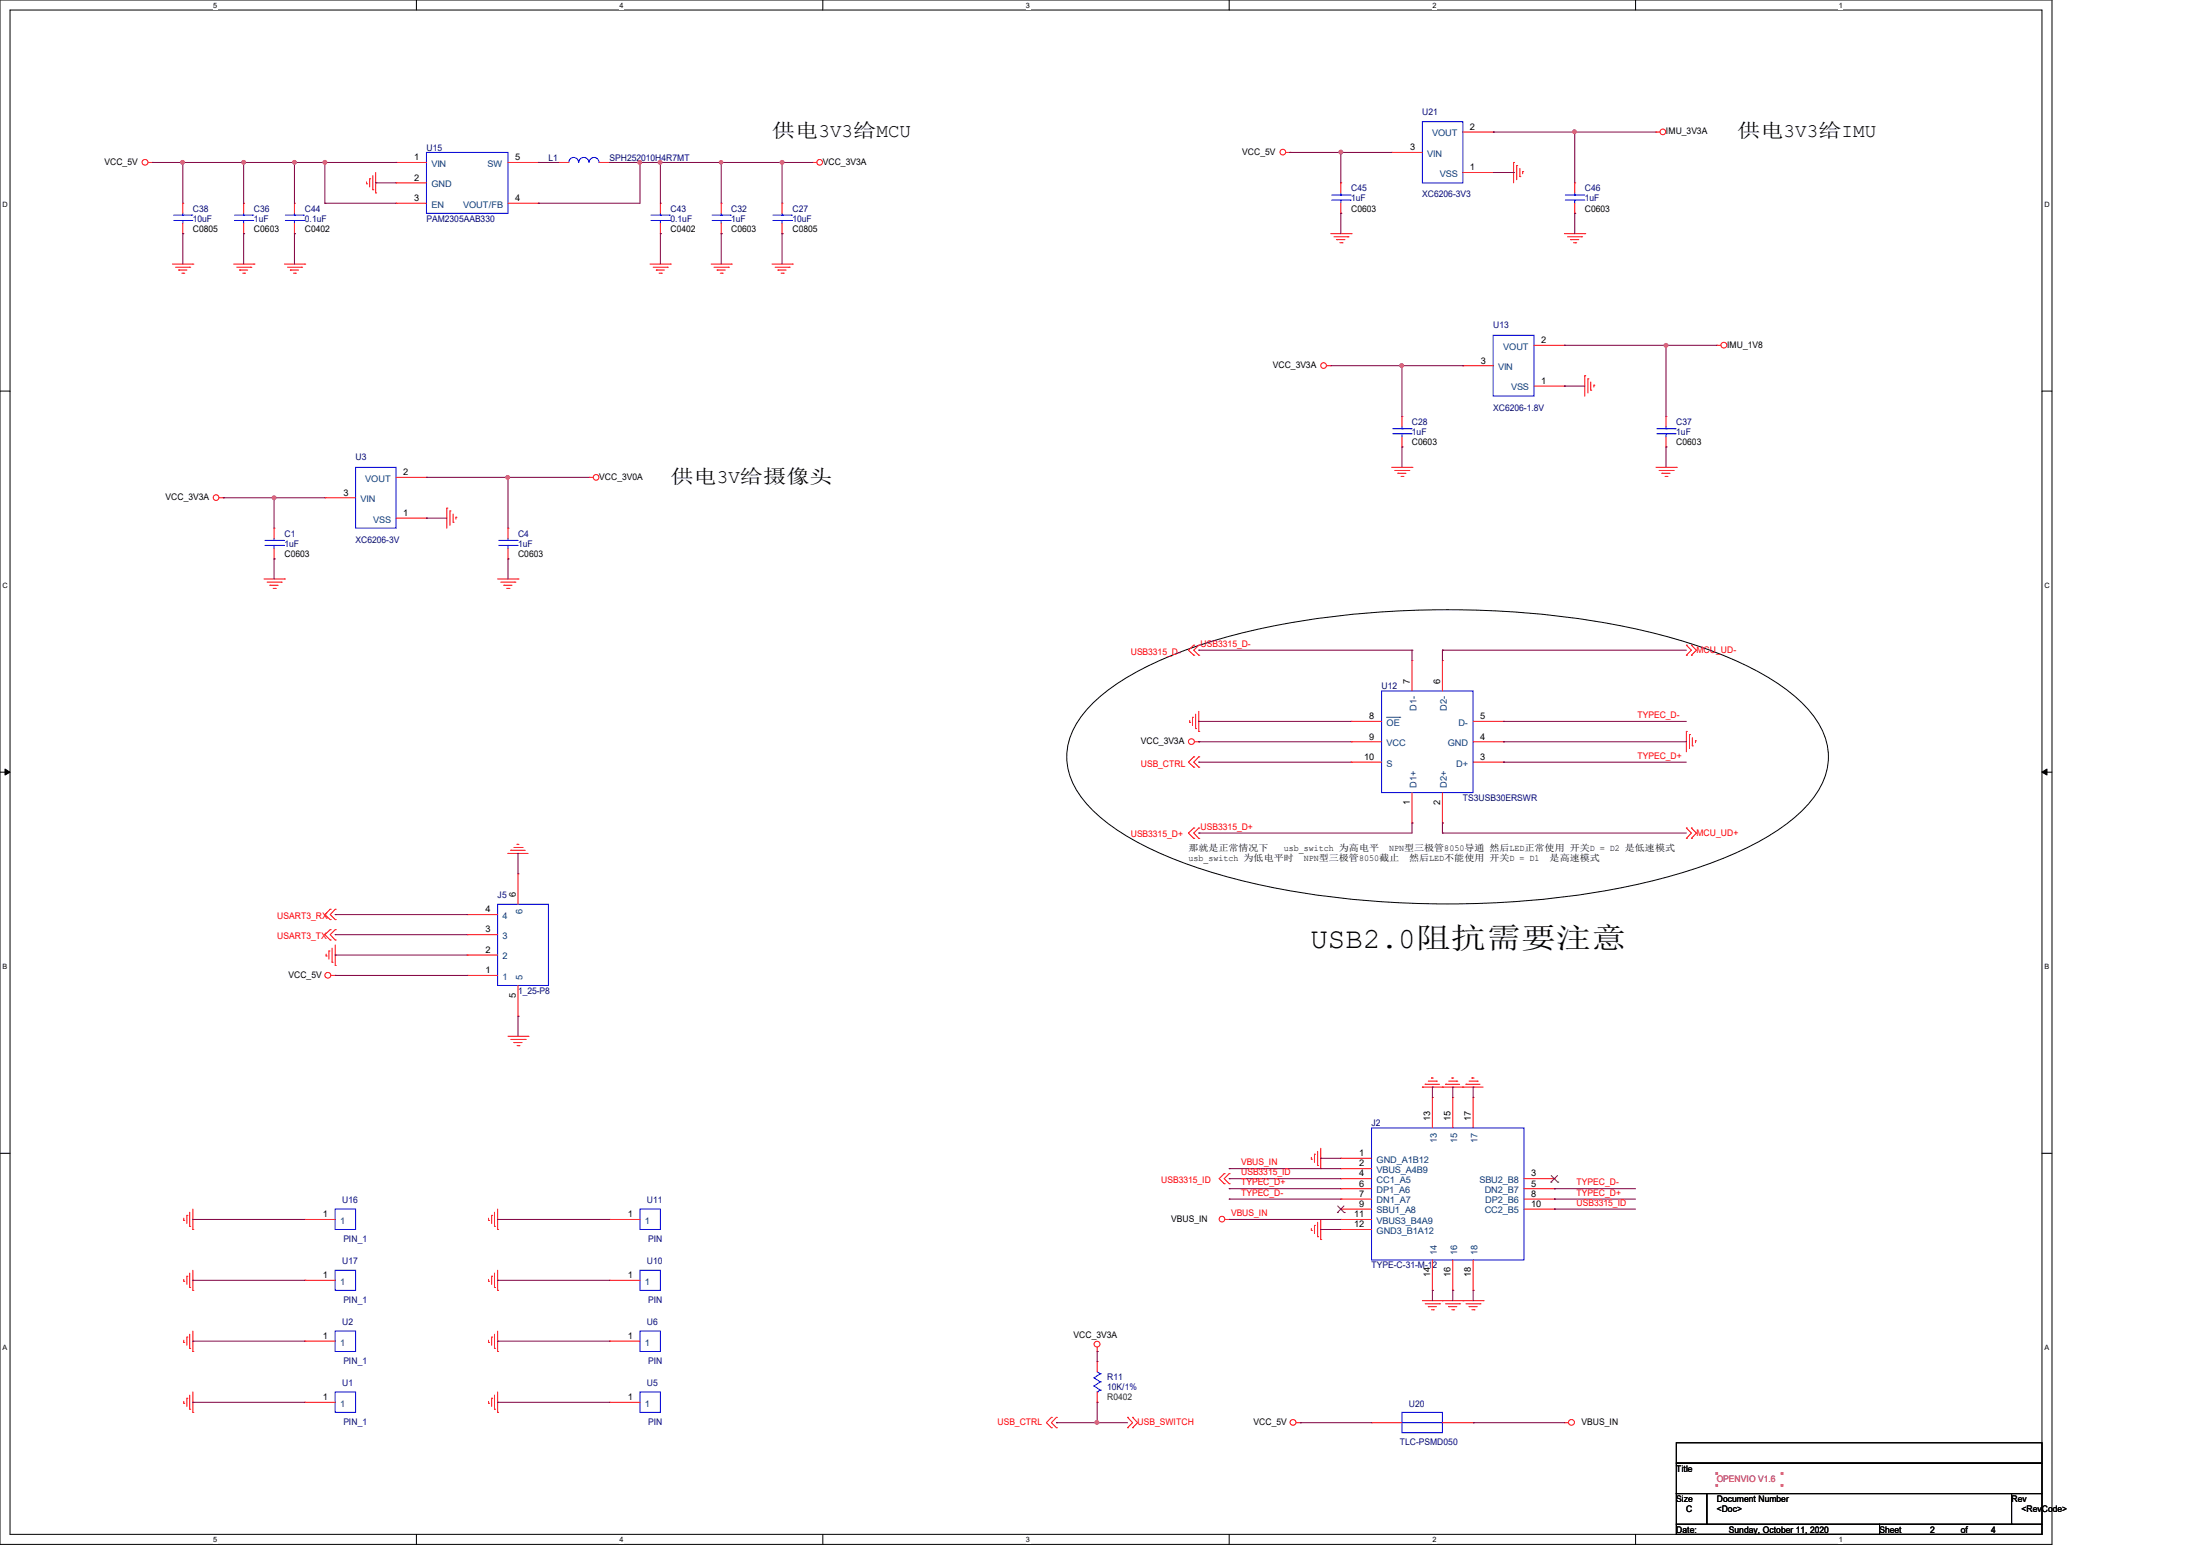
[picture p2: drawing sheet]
<svg xmlns="http://www.w3.org/2000/svg" width="297mm" height="210mm" viewBox="0 0 297 210" stroke-linecap="round" stroke-linejoin="round" font-family="sans-serif">
<path d="M0 0h277v208.4h-277zM1.4 1.4h274.3v205.7h-274.3z" fill="none" stroke="#000" stroke-width=".14"/>
<g fill="#fff">
<path d="M28.8 .1h.5v1.1h-.5z"/>
<path d="M28.8 207.2h.5v1.1h-.5z"/>
</g>
<path d="M56.2 0v1.4M56.2 207.1v1.3" fill="none" stroke="#000" stroke-width=".14"/>
<g fill="#fff">
<path d="M83.7 .1h.5v1.1h-.5z"/>
<path d="M83.7 207.2h.5v1.1h-.5z"/>
</g>
<path d="M111.1 0v1.4M111.1 207.1v1.3" fill="none" stroke="#000" stroke-width=".14"/>
<g fill="#fff">
<path d="M138.5 .1h.6v1.1h-.6z"/>
<path d="M138.5 207.2h.6v1.1h-.6z"/>
</g>
<path d="M165.9 0v1.4M165.9 207.1v1.3" fill="none" stroke="#000" stroke-width=".14"/>
<g fill="#fff">
<path d="M193.4 .1h.5v1.1h-.5z"/>
<path d="M193.4 207.2h.5v1.1h-.5z"/>
</g>
<path d="M220.8 0v1.4M220.8 207.1v1.3" fill="none" stroke="#000" stroke-width=".14"/>
<g fill="#fff">
<path d="M248.2 .1h.6v1.1h-.6z"/>
<path d="M248.2 207.2h.6v1.1h-.6z"/>
<path d="M.3 27.1h.8v1.1h-.8z"/>
<path d="M276 27.1h.7v1.1h-.7z"/>
<path d="M.3 78.5h.8v1.1h-.8z"/>
<path d="M276 78.5h.7v1.1h-.7z"/>
</g>
<path d="M0 52.8h1.4M275.7 52.8h1.3" fill="none" stroke="#000" stroke-width=".14"/>
<g fill="#fff">
<path d="M.3 129.9h.7v1.1h-.7z"/>
<path d="M276 129.9h.6v1.1h-.6z"/>
</g>
<path d="M0 104.2h1.4M275.7 104.2h1.3" fill="none" stroke="#000" stroke-width=".14"/>
<path d="M.7 103.8l.7 .4-.7 .4zM275.7 104.2l.7-.4v.8z" fill="#000" stroke="#000" stroke-width=".14"/>
<g fill="#fff">
<path d="M.3 181.4h.7v1.1h-.7z"/>
<path d="M276 181.4h.6v1.1h-.6z"/>
</g>
<path d="M148.1 94.4a35.3 35.3 0 0 1 11-6.3 98 98 0 0 1 29.4-5.6 117.3 117.3 0 0 1 38.3 3.9 47 47 0 0 1 14.6 6.9 14.6 14.6 0 0 1 5 6.2 8.4 8.4 0 0 1-1.4 7.9 23.8 23.8 0 0 1-8.9 6.9 74 74 0 0 1-20.7 6.1 126.6 126.6 0 0 1-45.9-1.1 57.2 57.2 0 0 1-18.5-7.1 15.6 15.6 0 0 1-6.5-7.4 8.4 8.4 0 0 1 1.4-7.9l1-1.3zM0 155.7h1.4M275.7 155.7h1.3M226.3 194.7h49.4v2.8h-49.4zM226.3 197.5h49.4v4.1h-49.4zM226.3 201.6h4.1v4.1h-4.1zM226.3 205.7h27.4v1.4h-27.4zM230.4 201.6h41.2v4.1h-41.2zM253.7 205.7h22v1.4h-22zM271.6 201.6h4.1v4.1h-4.1z" fill="none" stroke="#000" stroke-width=".14"/>
<g fill="none" stroke="#f00" stroke-width=".14">
<path d="M223.6 17.8h.1M223.6 17.8h.5M20 21.9h.6M20.6 21.9h.1M23.3 35.6h2.7M23.7 36.1h1.9M24.1 36.4h.1M24.1 36.4h1.1M24.6 36.9h.2M24.8 36.9h.1M25.6 36.1h.1M26 35.6h.1"/>
<path d="M31.5 35.6h2.8M32 36.1h1.9M32.3 36.4h.1M32.3 36.4h1.1M32.8 36.9h.2M33 36.9h.1M33.9 36.1h.1M34.3 35.6h.1M38.4 35.6h2.7M38.8 36.1h1.9M39.2 36.4h.1M39.2 36.4h1.1"/>
<path d="M39.6 36.9h.3M39.9 36.9h.1M40.7 36.1h.1M41.1 35.6h.1M49.5 24.8h.1M49.5 24.6v.2M49.9 24.1h.1M49.9 24.1v1.1M50.3 25.6h.1M50.3 23.7v1.9M50.7 26h.1M50.7 23.3v2.7"/>
<path d="M87.8 35.6h2.7M88.2 36.1h1.9M88.6 36.4h.1M88.6 36.4h1.1M89 36.9h.3M89.3 36.9h.1M90.1 36.1h.1M90.5 35.6h.1M96 35.6h2.7M96.4 36.1h1.9M96.8 36.4h.1M96.8 36.4h1.1"/>
<path d="M97.2 36.9h.3M97.5 36.9h.1M98.3 36.1h.1M98.7 35.6h.1M104.2 35.6h2.8M104.6 36.1h2M105 36.4h.1M105 36.4h1.1M105.5 36.9h.2M105.7 36.9h.1M106.6 36.1h.1M107 35.6h.1"/>
<path d="M109.7 21.9h.1M109.7 21.9h.6M173.6 20.6h.6M174.2 20.6h.1M179.7 31.5h2.7M180.1 32h1.9M180.5 32.3h.1M180.5 32.3h1.1M180.9 32.8h.3M181.2 32.8h.1M182 32h.1M182.4 31.5h.1"/>
<path d="M204.3 21.9h.1M204.3 21.9v2.8M204.8 22.4h.1M204.8 22.4v1.9M205.2 23.8h.1M205.2 22.7v1.1M205.6 23.2h.1M205.6 23.2v.3M211.2 31.5h2.8M211.6 32h1.9M212 32.3h.1M212 32.3h1.1"/>
<path d="M212.4 32.8h.3M212.7 32.8h.1M213.5 32h.1M214 31.5h.1M179.1 49.4h.6M179.7 49.4h.1M214 50.7h.1M214 50.7v2.8M214.4 51.1h.1M214.4 51.1v1.9M214.8 52.7h.1M214.8 51.6v1.1"/>
<path d="M215.2 52h.1M215.2 52v.2M231.8 46.6h.1M231.8 46.6h.5M29.6 67.2h.5M30.1 67.2h.1M35.6 78.1h2.8M36.1 78.6h1.9M36.4 79h.1M36.4 79h1.1M36.9 79.4h.3M37.2 79.4h.1"/>
<path d="M38 78.6h.1M38.4 78.1h.1M60.3 68.6h.1M60.3 68.6v2.7M60.7 69h.1M60.7 69v1.9M61.2 70.5h.1M61.2 69.4v1.1M61.6 69.8h.1M61.6 69.8v.3M67.2 78.1h2.7M67.6 78.6h1.9"/>
<path d="M68 79h.1M68 79h1.1M68.4 79.4h.3M68.7 79.4h.1M69.5 78.6h.1M69.9 78.1h.1M79.5 64.4h.1M79.5 64.4h.6M187.9 63.1h2.7M188.3 63.5h1.9M188.7 63.9h.1M188.7 63.9h1.1"/>
<path d="M189.1 64.3h.3M189.4 64.3h.1M190.2 63.5h.1M190.6 63.1h.1M223.6 63.1h2.7M224 63.5h1.9M224.4 63.9h.1M224.4 63.9h1.1M224.8 64.3h.2M225 64.3h.1M225.9 63.5h.1M226.3 63.1h.1"/>
<path d="M160.6 97.5h.1M160.6 97.2v.3M161 96.8h.1M161 96.8v1.1M161.2 87.1h.1M161.2 88.4h.1M161.2 87.1l-.8 .7 .8 .6M161.4 98.3h.1M161.4 96.4v1.9M161.8 98.7h.1M161.8 87.1h.1M161.8 88.4h.1"/>
<path d="M161.8 96v2.7M161.8 87.1l-.6 .7 .6 .6M227.7 98.7h.1M227.7 88.4h.1M227.7 87.1h.1M227.7 98.7v2.8M227.7 87.1l.6 .7-.6 .6M228.1 99.1h.1M228.1 99.1v1.9M228.3 88.4h.1M228.3 87.1h.1M228.3 87.1l.7 .7-.7 .6"/>
<path d="M228.5 99.6v1.1M228.9 100h.1M228.9 100v.2M68.6 115.2h.1M68.6 115.2h2.7M69 114.8h.1M69 114.8h1.9M69.4 114.4h1.1M69.8 114h.1M69.8 114h.3M70.5 114.4h.1M161.2 102.2h.1"/>
<path d="M161.2 103.5h.1M161.2 111.8h.1M161.2 113.2h.1M161.2 102.2l-.8 .7 .8 .6M161.2 111.8l-.8 .6 .8 .8M161.3 100.1h.5M161.8 100.1h.1M161.8 102.2h.1M161.8 103.5h.1M161.8 111.8h.1M161.8 113.2h.1M161.8 102.2l-.6 .7 .6 .6"/>
<path d="M161.8 111.8l-.6 .6 .6 .8M227.7 113.2h.1M227.7 111.8h.1M227.7 111.8l.6 .6-.6 .8M228.3 113.2h.1M228.3 111.8h.1M228.3 111.8l.7 .6-.7 .8M228.5 100.7h.1M44 129h.1M44 128.8v.2M44.4 128.4h.1M44.4 128.4v1.1"/>
<path d="M44.6 122.7h.1M44.6 124.1h.1M44.6 125.5h.1M44.6 126.9h.1M44.6 122.7l-.7 .7 .7 .7M44.6 125.5l-.7 .7 .7 .7M44.7 131.7h.6M44.8 129.9h.1M44.8 128v1.9M45.3 131.7h.1M45.3 130.3h.1M45.3 122.7h.1"/>
<path d="M45.3 124.1h.1M45.3 125.5h.1M45.3 126.9h.1M45.3 127.6v2.7M45.3 122.7l-.7 .7 .7 .7M45.3 125.5l-.7 .7 .7 .7M68.6 139.9h2.7M71.3 139.9h.1M69 140.3h1.9M69.4 140.7h.1M69.4 140.7h1.1M69.8 141.1h.3"/>
<path d="M70.1 141.1h.1M70.9 140.3h.1M165.3 158.4h.1M165.3 159.8h.1M165.3 158.4l-.7 .7 .7 .7M165.9 158.4h.1M165.9 159.8h.1M165.9 158.4l-.6 .7 .6 .7M177 156.5h.1M177 156.2v.3M177.5 155.8h.1M177.5 155.8v1.1"/>
<path d="M177.9 157.3h.1M177.9 155.4v1.9M178.3 157.7h.1M178.3 155v2.7M192 146.7h.1M192 146.7h8.2M192.4 146.3h.1M192.4 146.3h2M192.8 145.9h1.1M193.3 145.5h.1M193.3 145.5h.2M193.9 145.9h.1"/>
<path d="M194.7 146.7h.1M195.2 146.3h.1M195.2 146.3h1.9M195.6 145.9h1.1M196 145.5h.1M196 145.5h.3M196.7 145.9h.1M197.5 146.7h.1M197.9 146.3h.1M197.9 146.3h1.9M198.3 145.9h1.1M198.7 145.5h.1"/>
<path d="M198.7 145.5h.3M199.4 145.9h.1M24.8 172.9h.1M24.8 164.7h.1M24.8 164.4v.3M24.8 172.7v.2M25.2 172.3h.1M25.2 164h.1M25.2 164v1.1M25.2 172.3v1.1M25.6 173.8h.1M25.6 165.5h.1"/>
<path d="M25.6 163.6v1.9M25.6 171.8v2M26 174.2h.1M26 165.9h.1M26 163.2v2.7M26 171.4v2.8M26 179.7v2.7M66 164.7h.1M66 172.9h.1M66 164.4v.3M66 172.7v.2M66.4 164h.1"/>
<path d="M66.4 172.3h.1M66.4 164v1.1M66.4 172.3v1.1M66.8 165.5h.1M66.8 173.8h.1M66.8 163.6v1.9M66.8 171.8v2M67.2 165.9h.1M67.2 174.2h.1M67.2 163.2v2.7M67.2 171.4v2.8M67.2 179.7v2.7"/>
<path d="M165.4 164.6h.5M165.9 164.6h.1M177 166.1h.1M177 165.8v.3M177.5 165.4h.1M177.5 165.4v1.1M177.9 166.9h.1M177.9 165v1.9M178.3 167.3h.1M178.3 164.6v2.7M192 175.6h8.2M192.4 176h2"/>
<path d="M192.8 176.4h.1M192.8 176.4h1.1M193.3 176.8h.2M193.5 176.8h.1M194.4 176h.1M194.7 175.6h.1M195.2 176h1.9M195.6 176.4h.1M195.6 176.4h1.1M196 176.8h.3M196.3 176.8h.1M197.1 176h.1"/>
<path d="M197.5 175.6h.1M197.9 176h1.9M198.3 176.4h.1M198.3 176.4h1.1M198.7 176.8h.3M199 176.8h.1M199.8 176h.1M200.2 175.6h.1M24.8 181.2h.1M24.8 189.4h.1M24.8 180.9v.3M24.8 189.1v.3"/>
<path d="M25.2 180.5h.1M25.2 188.7h.1M25.2 180.5v1.1M25.2 188.7v1.1M25.6 182h.1M25.6 190.2h.1M25.6 180.1v1.9M25.6 188.3v1.9M26 182.4h.1M26 190.6h.1M26 187.9v2.7M66 181.2h.1"/>
<path d="M66 189.4h.1M66 180.9v.3M66 189.1v.3M66.4 180.5h.1M66.4 188.7h.1M66.4 180.5v1.1M66.4 188.7v1.1M66.8 182h.1M66.8 190.2h.1M66.8 180.1v1.9M66.8 188.3v1.9M67.2 182.4h.1"/>
<path d="M67.2 190.6h.1M67.2 187.9v2.7M141.9 191.3h.1M141.9 192.7h.1M141.9 191.3l-.6 .7 .6 .7M142.6 191.3h.1M142.6 192.7h.1M142.6 191.3l-.7 .7 .7 .7M148.1 182.4h.1M148.1 181.9v.5M152.2 191.3h.1M152.2 192.7h.1"/>
<path d="M152.2 191.3l.7 .7-.7 .7M152.9 191.3h.1M152.9 192.7h.1M152.9 191.3l.7 .7-.7 .7M175 192h.6M175.6 192h.1M211.2 192h.1M211.2 192h.6"/>
<circle cx="224.5" cy="17.8" r=".38"/>
<circle cx="19.6" cy="21.9" r=".39"/>
<circle cx="110.7" cy="21.9" r=".38"/>
<circle cx="173.2" cy="20.5" r=".38"/>
<circle cx="178.7" cy="49.3" r=".38"/>
<circle cx="232.7" cy="46.6" r=".39"/>
<circle cx="29.2" cy="67.2" r=".38"/>
<circle cx="80.5" cy="64.4" r=".38"/>
<circle cx="160.9" cy="100.1" r=".39"/>
<circle cx="44.3" cy="131.6" r=".39"/>
<circle cx="165" cy="164.5" r=".38"/>
<circle cx="148.1" cy="181.4" r=".39"/>
<circle cx="174.6" cy="192" r=".39"/>
<circle cx="212.2" cy="192" r=".39"/>
</g>
<path d="M231.6 198.7h.3v.4h-.3zM240.4 198.7h.3v.4h-.3zM240.4 200.3h.3v.4h-.3zM231.6 200.3h.3v.4h-.3z" fill-rule="evenodd" fill="#f0f"/>
<path d="M226.3 194.7h49.4v2.8h-49.4zM226.3 197.5h49.4v4.1h-49.4zM226.3 201.6h4.1v4.1h-4.1zM226.3 205.7h27.4v1.4h-27.4zM230.4 201.6h41.2v4.1h-41.2zM253.7 205.7h22v1.4h-22zM271.6 201.6h4.1v4.1h-4.1z" fill="none" stroke="#000" stroke-width=".14"/>
<path d="M231.6 198.7h.3v.4h-.3zM240.4 198.7h.3v.4h-.3zM240.4 200.3h.3v.4h-.3zM231.6 200.3h.3v.4h-.3z" fill-rule="evenodd" fill="#f0f"/>
<path d="M226.3 194.7h49.4v2.8h-49.4zM226.3 197.5h49.4v4.1h-49.4zM226.3 201.6h4.1v4.1h-4.1zM226.3 205.7h27.4v1.4h-27.4zM230.4 201.6h41.2v4.1h-41.2zM253.7 205.7h22v1.4h-22zM271.6 201.6h4.1v4.1h-4.1z" fill="none" stroke="#000" stroke-width=".14"/>
<path d="M231.6 198.7h.3v.4h-.3zM240.4 198.7h.3v.4h-.3zM240.4 200.3h.3v.4h-.3zM231.6 200.3h.3v.4h-.3z" fill-rule="evenodd" fill="#f0f"/>
<g fill="none" stroke="#00f" stroke-width=".14">
<path d="M192 16.4h5.5v8.3h-5.5zM23.5 29.8h2.4M23.5 29h2.4M24.7 29h.1M24.7 29.8h.1M24.7 28.8v.2M24.7 29.8v.3M25.9 29.8h.1M25.9 29h.1M31.7 29.8h2.4M31.7 29h2.4M32.9 29h.1"/>
<path d="M32.9 29.8h.1M32.9 28.8v.2M32.9 29.8v.3M34.1 29.8h.1M34.1 29h.1M38.5 29.8h2.5M38.5 29h2.5M39.8 29h.1M39.8 29.8h.1M39.8 28.8v.2M39.8 29.8v.3M41 29.8h.1"/>
<path d="M41 29h.1M57.6 20.6h11v8.2h-11zM76.8 21.9a.66 .66 0 0 1 .6-.6 .66 .66 0 0 1 .7 .6M78.1 21.9a.68 .68 0 0 1 .7-.6 .68 .68 0 0 1 .7 .6M79.5 21.9a.66 .66 0 0 1 .7-.6 .66 .66 0 0 1 .7 .6M87.9 29.8h2.5M87.9 29h2.5M89.2 29h.1M89.2 29.8h.1M89.2 28.8v.2M89.2 29.8v.3M90.4 29.8h.1"/>
<path d="M90.4 29h.1M96.1 29.8h2.5M96.1 29h2.5M97.4 29h.1M97.4 29.8h.1M97.4 28.8v.2M97.4 29.8v.3M98.6 29.8h.1M98.6 29h.1M104.4 29.8h2.4M104.4 29h2.4M105.6 29h.1"/>
<path d="M105.6 29.8h.1M105.6 28.8v.2M105.6 29.8v.3M106.8 29.8h.1M106.8 29h.1M179.8 27h2.5M179.8 26.3h2.5M181 26.3h.1M181 27h.1M181 26v.3M181 27v.4M182.3 27h.1"/>
<path d="M182.3 26.3h.1M211.3 27h2.5M211.3 26.3h2.5M212.6 26.3h.1M212.6 27h.1M212.6 26v.3M212.6 27v.4M213.8 27h.1M213.8 26.3h.1M188 58.5h2.5M188 57.9h2.5M189.3 57.9h.1"/>
<path d="M189.3 58.5h.1M189.3 57.6v.3M189.3 58.5v.5M190.5 58.5h.1M190.5 57.9h.1M201.6 45.3h5.5v8.2h-5.5zM223.7 58.5h2.4M223.7 57.9h2.4M224.9 57.9h.1M224.9 58.5h.1M224.9 57.6v.3M224.9 58.5v.5"/>
<path d="M226.1 58.5h.1M226.1 57.9h.1M35.8 73.6h2.5M35.8 72.9h2.5M37 72.9h.1M37 73.6h.1M37 72.7v.2M37 73.6v.4M38.3 73.6h.1M38.3 72.9h.1M48 63.1h5.5v8.2h-5.5zM67.3 73.6h2.5"/>
<path d="M67.3 72.9h2.5M68.6 72.9h.1M68.6 73.6h.1M68.6 72.7v.2M68.6 73.6v.4M69.8 73.6h.1M69.8 72.9h.1M186.5 93.3h12.4v13.7h-12.4zM67.2 122h6.8v11h-6.8zM185.2 152.2h20.5v17.9h-20.5zM45.3 163.2h2.7v2.7h-2.7zM45.3 179.7h2.7v2.7h-2.7z"/>
<path d="M45.3 171.4h2.7v2.8h-2.7zM86.4 171.4h2.8v2.8h-2.8zM86.4 163.2h2.8v2.7h-2.8zM86.4 179.7h2.8v2.7h-2.8zM45.3 187.9h2.7v2.7h-2.7zM86.4 187.9h2.8v2.7h-2.8zM147.7 186h.1M147.7 187.1h.1M147.7 186l.8 .5M147.7 187.1l.8 .5M148.1 187.9h.1M148.1 185.2l.4 .2"/>
<path d="M148.5 185.4h.1M148.5 186.5h.1M148.5 187.6h.1M148.5 185.4l-.8 .6M148.5 186.5l-.8 .6M148.5 187.6l-.4 .3M189.3 190.6h5.4v2.8h-5.4zM189.3 192h.1M189.3 192h5.4"/>
</g>
<g fill="none" stroke="#f00" stroke-width=".14">
<path d="M197.5 17.8h4.1M201.6 17.8h.1M24.7 27.4h.1M24.7 31.5h.1M24.7 27.4v1.4M24.7 30.1v1.4M32.9 27.4h.1M32.9 31.5h.1M32.9 27.4v1.4M32.9 30.1v1.4M39.8 27.4h.1M39.8 31.5h.1"/>
<path d="M39.8 27.4v1.4M39.8 30.1v1.4M53.5 21.9h.1M53.5 24.7h.1M53.5 27.4h.1M53.5 21.9h4.1M53.5 24.7h4.1M53.5 27.4h4.1M68.6 21.9h4.1M68.6 27.4h4.1M72.7 27.4h.1M72.7 21.9h.1"/>
<path d="M75.4 21.9h.1M75.4 21.9h1.4M80.9 21.9h1.4M82.3 21.9h.1M89.2 27.4h.1M89.2 31.5h.1M89.2 27.4v1.4M89.2 30.1v1.4M97.4 27.4h.1M97.4 31.5h.1M97.4 27.4v1.4M97.4 30.1v1.4"/>
<path d="M105.6 27.4h.1M105.6 31.5h.1M105.6 27.4v1.4M105.6 30.1v1.4M181 24.7h.1M181 28.8h.1M181 24.7v1.3M181 27.4v1.4M187.9 20.6h.1M187.9 20.6h4.1M197.5 23.3h4.1M201.6 23.3h.1"/>
<path d="M212.6 24.7h.1M212.6 28.8h.1M212.6 24.7v1.3M212.6 27.4v1.4M189.3 56.2h.1M189.3 56.2v1.4M189.3 59v1.3M197.5 49.4h.1M197.5 49.4h4.1M207.1 52.1h4.1M207.1 46.6h4.1M211.2 52.1h.1"/>
<path d="M211.2 46.6h.1M224.9 56.2h.1M224.9 56.2v1.4M224.9 59v1.3M37 71.3h.1M37 75.4h.1M37 71.3v1.4M37 74v1.4M43.9 67.2h.1M43.9 67.2h4.1M53.5 69.9h4.1M53.5 64.4h4.1"/>
<path d="M57.6 69.9h.1M57.6 64.4h.1M68.6 71.3h.1M68.6 75.4h.1M68.6 71.3v1.4M68.6 74v1.4M189.3 60.3h.1M224.9 60.3h.1M182.4 97.4h.1M182.4 97.4h4.1M190.6 89.2h.1M190.6 89.2v4.1"/>
<path d="M194.7 89.2h.1M194.7 89.2v4.1M198.9 97.4h4.1M203 97.4h.1M69.9 117.9h.1M69.9 117.9v4.1M182.4 100.1h.1M182.4 102.9h.1M182.4 102.9h4.1M182.4 100.1h4.1M190.6 111.1h.1M190.6 107v4.1"/>
<path d="M194.7 111.1h.1M194.7 107v4.1M198.9 102.9h4.1M198.9 100.1h4.1M203 102.9h.1M203 100.1h.1M63.1 131.7h.1M63.1 128.9h.1M63.1 126.2h.1M63.1 123.4h.1M63.1 131.7h4.1M63.1 128.9h4.1"/>
<path d="M63.1 126.2h4.1M63.1 123.4h4.1M69.9 137.2h.1M69.9 133v4.2M181 156.3h.1M181 157.7h.1M181 159.1h.1M181 156.3h4.2M181 157.7h4.2M181 159.1h4.2M193.4 148.1h.1M193.4 148.1v4.1"/>
<path d="M196.1 148.1h.1M196.1 148.1v4.1M198.9 148.1h.1M198.9 148.1v4.1M205.7 159.1h4.1M209.8 159.1h.1M41.1 164.6h.1M41.1 172.8h.1M41.1 164.6h4.2M41.1 172.8h4.2M82.3 172.8h.1M82.3 164.6h.1"/>
<path d="M82.3 164.6h4.1M82.3 172.8h4.1M181 160.4h.1M181 161.8h.1M181 163.2h.1M181 164.6h.1M181 165.9h.1M181 164.6h4.2M181 160.4h4.2M181 161.8h4.2M181 163.2h4.2M181 165.9h4.2"/>
<path d="M193.4 174.2h.1M193.4 170.1v4.1M196.1 174.2h.1M196.1 170.1v4.1M198.9 174.2h.1M198.9 170.1v4.1M205.7 160.4h4.1M205.7 161.8h4.1M205.7 163.2h4.1M209.8 163.2h.1M209.8 161.8h.1M209.8 160.4h.1"/>
<path d="M41.1 181h.1M41.1 189.3h.1M41.1 181h4.2M41.1 189.3h4.2M82.3 189.3h.1M82.3 181h.1M82.3 181h4.1M82.3 189.3h4.1M148.1 183.8h.1M148.1 189.3h.1M148.1 183.8v1.4M148.1 187.9v1.4"/>
<path d="M185.2 192h.1M185.2 192h4.1M194.7 192h4.2M198.9 192h.1"/>
</g>
<path d="M187.2 96.8h1.8M189 96.8h.1" fill="none" stroke="#004080" stroke-width=".14"/>
<path d="M209.4 159.6h.1M209.4 158.7l.9 .9M210.3 158.7l-.9 .9M210.3 159.6h.1M180.6 163.7h.1M180.6 162.8l.9 .9M181.4 162.8l-.8 .9M181.5 163.7h.1" fill="none" stroke="#804000" stroke-width=".14"/>
<g fill="none" stroke="#800040" stroke-width=".14">
<path d="M201.6 17.8h.1M201.6 17.8h22M212.6 17.8h.1M212.6 17.8v6.9M20.6 21.9h.1M20.6 21.9h32.9M24.7 31.5h.1M24.7 21.9h.1M24.7 21.9v5.5M24.7 31.5v4.1M32.9 21.9h.1M32.9 31.5h.1"/>
<path d="M32.9 21.9v5.5M32.9 31.5v4.1M39.8 21.9h.1M39.8 31.5h.1M39.8 21.9v5.5M39.8 31.5v4.1M43.9 27.4h.1M43.9 21.9h.1M43.9 27.4h9.6M43.9 21.9v5.5M50.7 24.7h.1M50.7 24.7h2.8"/>
<path d="M53.5 21.9h.1M72.7 21.9h.1M72.7 27.4h.1M72.7 21.9h2.7M82.3 21.9h.1M82.3 21.9h27.4M86.4 21.9h.1M86.4 21.9v5.5h-13.7M89.2 21.9h.1M89.2 31.5h.1M89.2 21.9v5.5M89.2 31.5v4.1"/>
<path d="M97.4 21.9h.1M97.4 31.5h.1M97.4 21.9v5.5M97.4 31.5v4.1M105.6 31.5h.1M105.6 21.9h.1M105.6 21.9v5.5M105.6 31.5v4.1M174.2 20.6h.1M174.2 20.6h13.7M181 20.6h.1M181 28.8h.1"/>
<path d="M181 20.6v4.1M181 28.8v2.7M201.6 23.3h2.7M204.3 23.3h.1M212.6 28.8h.1M212.6 28.8v2.7M179.7 49.4h17.8M189.3 49.4h.1M189.3 49.4v6.8M197.5 49.4h.1M211.2 46.6h.1M211.2 52.1h.1"/>
<path d="M211.2 46.6h20.6M211.2 52.1h2.8M224.9 46.6h.1M224.9 46.6v9.6M30.1 67.2h.1M30.1 67.2h13.8M37 67.2h.1M37 75.4h.1M37 67.2v4.1M37 75.4v2.7M57.6 64.4h.1M57.6 69.9h.1"/>
<path d="M57.6 64.4h21.9M57.6 69.9h2.7M68.6 64.4h.1M68.6 75.4h.1M68.6 64.4v6.9M68.6 75.4v2.7M189.3 60.3h.1M189.3 60.3v2.8M224.9 60.3h.1M224.9 60.3v2.8M161.8 97.4h.1M161.8 87.8h.1"/>
<path d="M161.8 97.4h20.6M161.8 87.8h28.8M190.6 87.8h.1M190.6 87.8v1.4M194.7 87.8h.1M194.7 87.8h33M194.7 87.8v1.4M203 97.4h.1M203 97.4h24.7M69.9 115.2h.1M69.9 115.2v2.7M161.8 100.1h.1"/>
<path d="M161.8 102.9h.1M161.8 112.4h.1M161.8 100.1h20.6M161.8 102.9h20.6M190.6 111.1h.1M190.6 111.1v1.3h-28.8M194.7 111.1h.1M194.7 112.4h.1M194.7 111.1v1.3M194.7 112.4h33M203 100.1h.1M203 102.9h.1"/>
<path d="M203 100.1h24.7M203 102.9h24.7M45.3 123.4h.1M45.3 126.2h.1M45.3 128.9h.1M45.3 131.7h.1M45.3 123.4h17.8M45.3 126.2h17.8M45.3 128.9h17.8M45.3 131.7h17.8M69.9 137.2h.1M69.9 137.2v2.7"/>
<path d="M165.9 157.7h.1M165.9 159.1h.1M165.9 157.7h15.1M165.9 159.1h15.1M178.3 156.3h.1M178.3 156.3h2.7M193.4 146.7h.1M193.4 146.7v1.4M196.1 146.7h.1M196.1 146.7v1.4M198.9 146.7h.1M198.9 146.7v1.4"/>
<path d="M26 172.8h.1M26 164.6h.1M26 164.6h15.1M26 172.8h15.1M67.2 164.6h.1M67.2 172.8h.1M67.2 164.6h15.1M67.2 172.8h15.1M165.9 164.6h.1M165.9 160.4h.1M165.9 161.8h.1M165.9 164.6h15.1"/>
<path d="M165.9 160.4h15.1M165.9 161.8h15.1M178.3 165.9h.1M178.3 165.9h2.7M193.4 174.2h.1M193.4 174.2v1.4M196.1 174.2h.1M196.1 174.2v1.4M198.9 174.2h.1M198.9 174.2v1.4M209.8 161.8h.1M209.8 160.4h.1"/>
<path d="M209.8 163.2h.1M209.8 160.4h11M209.8 161.8h11M209.8 163.2h11M26 181h.1M26 189.3h.1M26 181h15.1M26 189.3h15.1M67.2 181h.1M67.2 189.3h.1M67.2 181h15.1M67.2 189.3h15.1"/>
<path d="M142.6 192h.1M142.6 192h9.6M148.1 182.4h.1M148.1 189.3h.1M148.1 192h.1M148.1 182.4v1.4M148.1 189.3v2.7M175.6 192h.1M175.6 192h9.6M198.9 192h.1M198.9 192h12.3"/>
</g>
<g fill="#f0f" stroke="#f0f" stroke-width=".14">
<circle cx="86.4" cy="21.9" r=".25"/>
<circle cx="32.9" cy="21.9" r=".25"/>
<circle cx="105.6" cy="21.9" r=".25"/>
<circle cx="97.3" cy="21.9" r=".23"/>
<circle cx="37" cy="67.2" r=".25"/>
<circle cx="148.1" cy="192" r=".25"/>
<circle cx="24.6" cy="21.9" r=".25"/>
<circle cx="68.5" cy="64.4" r=".25"/>
<circle cx="224.9" cy="46.6" r=".25"/>
<circle cx="189.2" cy="49.3" r=".25"/>
<circle cx="89.1" cy="21.9" r=".25"/>
<circle cx="39.8" cy="21.9" r=".25"/>
<circle cx="43.9" cy="21.9" r=".25"/>
<circle cx="212.6" cy="17.8" r=".25"/>
<circle cx="181" cy="20.5" r=".25"/>
</g>
<text font-size="3.9" x="176.9" y="127.9">USB2.0阻抗需要注意</text>
<g font-size="2.6">
<text x="104.2" y="18.5">供电3V3给MCU</text>
<text x="234.5" y="18.5">供电3V3给IMU</text>
<text x="90.5" y="65.2">供电3V给摄像头</text>
</g>
<g font-size="1.2" fill="#000080">
<text x="192" y="15.5">U21</text>
<text x="57.6" y="20.3">U15</text>
<text x="74" y="21.7">L1</text>
<text x="82.3" y="21.7">SPH252010H4R7MT</text>
<text x="26" y="28.6">C38</text>
<text x="26" y="29.9">10uF</text>
<text x="34.3" y="28.6">C36</text>
<text x="34.3" y="29.9">1uF</text>
<text x="41.1" y="28.6">C44</text>
<text x="41.1" y="29.9">0.1uF</text>
<text x="57.6" y="29.9">PAM2305AAB330</text>
<text x="90.5" y="28.6">C43</text>
<text x="90.5" y="29.9">0.1uF</text>
<text x="98.7" y="28.6">C32</text>
<text x="98.7" y="29.9">1uF</text>
<text x="107" y="28.6">C27</text>
<text x="107" y="29.9">10uF</text>
<text x="182.4" y="25.8">C45</text>
<text x="182.4" y="27.2">1uF</text>
<text x="192" y="26.6">XC6206-3V3</text>
<text x="213.9" y="25.8">C46</text>
<text x="213.9" y="27.2">1uF</text>
<text x="201.6" y="44.3">U13</text>
<text x="190.6" y="57.4">C28</text>
<text x="190.6" y="58.7">1uF</text>
<text x="201.6" y="55.5">XC6206-1.8V</text>
<text x="226.3" y="57.4">C37</text>
<text x="226.3" y="58.7">1uF</text>
<text x="48" y="62.1">U3</text>
<text x="38.4" y="72.4">C1</text>
<text x="38.4" y="73.8">1uF</text>
<text x="48" y="73.3">XC6206-3V</text>
<text x="69.9" y="72.4">C4</text>
<text x="69.9" y="73.8">1uF</text>
<text x="186.5" y="93">U12</text>
<text x="197.5" y="108.1">TS3USB30ERSWR</text>
<text x="67.2" y="121.2">J5</text>
<text x="69.9" y="134.2">1_25-P8</text>
<text x="185.2" y="152">J2</text>
<text x="46.2" y="162.4">U16</text>
<text x="46.4" y="167.6">PIN_1</text>
<text x="87.3" y="162.4">U11</text>
<text x="87.5" y="167.6">PIN</text>
<text x="46.2" y="170.6">U17</text>
<text x="87.3" y="170.6">U10</text>
<text x="185.2" y="171.2">TYPE-C-31-M-12</text>
<text x="46.2" y="178.9">U2</text>
<text x="46.4" y="175.9">PIN_1</text>
<text x="87.3" y="178.9">U6</text>
<text x="87.5" y="175.9">PIN</text>
<text x="46.4" y="184.1">PIN_1</text>
<text x="87.5" y="184.1">PIN</text>
<text x="46.2" y="187.1">U1</text>
<text x="87.3" y="187.1">U5</text>
<text x="149.5" y="186.3">R11</text>
<text x="149.5" y="187.7">10K/1%</text>
<text x="190.2" y="189.9">U20</text>
<text x="46.4" y="192.3">PIN_1</text>
<text x="87.5" y="192.3">PIN</text>
<text x="189" y="195.1">TLC-PSMD050</text>
</g>
<g font-size="1.2">
<text x="198.5" y="17.5">2</text>
<text x="14.1" y="22.3">VCC_5V</text>
<text x="55.9" y="21.6">1</text>
<text x="69.6" y="21.6">5</text>
<text x="111.1" y="22.3">VCC_3V3A</text>
<text x="167.7" y="20.9">VCC_5V</text>
<text x="190.4" y="20.3">3</text>
<text x="198.5" y="23">1</text>
<text x="224.9" y="18.1">IMU_3V3A</text>
<text x="55.9" y="24.4">2</text>
<text x="55.9" y="27.1">3</text>
<text x="69.6" y="27.1">4</text>
<text x="182.4" y="28.6">C0603</text>
<text x="213.9" y="28.6">C0603</text>
<text x="26" y="31.3">C0805</text>
<text x="34.3" y="31.3">C0603</text>
<text x="41.1" y="31.3">C0402</text>
<text x="90.5" y="31.3">C0402</text>
<text x="98.7" y="31.3">C0603</text>
<text x="107" y="31.3">C0805</text>
<text x="208.1" y="46.3">2</text>
<text x="233.2" y="46.9">IMU_1V8</text>
<text x="171.8" y="49.7">VCC_3V3A</text>
<text x="199.9" y="49.1">3</text>
<text x="208.1" y="51.8">1</text>
<text x="54.4" y="64.1">2</text>
<text x="80.9" y="64.8">VCC_3V0A</text>
<text x="190.6" y="60.1">C0603</text>
<text x="226.3" y="60.1">C0603</text>
<text x="22.4" y="67.5">VCC_3V3A</text>
<text x="46.4" y="66.9">3</text>
<text x="54.4" y="69.6">1</text>
<text x="38.4" y="75.2">C0603</text>
<text x="69.9" y="75.2">C0603</text>
<text x="190.3" y="92.3" transform="rotate(-90 190.3 92.3)">7</text>
<text x="194.4" y="92.3" transform="rotate(-90 194.4 92.3)">6</text>
<text x="154" y="100.4">VCC_3V3A</text>
<text x="184.9" y="97.1">8</text>
<text x="184.9" y="99.8">9</text>
<text x="199.8" y="99.8">4</text>
<text x="199.8" y="97.1">5</text>
<text x="184.2" y="102.6">10</text>
<text x="199.8" y="102.6">3</text>
<text x="190.3" y="108.6" transform="rotate(-90 190.3 108.6)">1</text>
<text x="194.4" y="108.6" transform="rotate(-90 194.4 108.6)">2</text>
<text x="160.4" y="114.8">那就是正常情况下</text>
<text x="160.4" y="116.2">usb_switch 为低电平时</text>
<text x="173.3" y="114.8">usb_switch 为高电平</text>
<text x="176" y="116.2">NPN型三极管8050截止</text>
<text x="187.5" y="114.8">NPN型三极管8050导通 然后LED正常使用 开关D = D2 是低速模式</text>
<text x="190.2" y="116.2">然后LED不能使用 开关D = D1</text>
<text x="209.2" y="116.2">是高速模式</text>
<text x="65.5" y="125.9">3</text>
<text x="65.5" y="123.1">4</text>
<text x="69.6" y="121.1" transform="rotate(-90 69.6 121.1)">6</text>
<text x="38.9" y="132">VCC_5V</text>
<text x="65.5" y="131.4">1</text>
<text x="65.5" y="128.6">2</text>
<text x="69.6" y="134.7" transform="rotate(-90 69.6 134.7)">5</text>
<text x="193.1" y="151.3" transform="rotate(-90 193.1 151.3)">13</text>
<text x="195.8" y="151.3" transform="rotate(-90 195.8 151.3)">15</text>
<text x="198.6" y="151.3" transform="rotate(-90 198.6 151.3)">17</text>
<text x="183.5" y="156">1</text>
<text x="183.5" y="157.4">2</text>
<text x="183.5" y="158.8">4</text>
<text x="183.5" y="160.1">6</text>
<text x="183.5" y="161.5">7</text>
<text x="206.7" y="161.5">8</text>
<text x="206.7" y="160.1">5</text>
<text x="206.7" y="158.8">3</text>
<text x="43.6" y="164.3">1</text>
<text x="84.7" y="164.3">1</text>
<text x="158.1" y="164.9">VBUS_IN</text>
<text x="182.8" y="164.3">11</text>
<text x="182.8" y="165.6">12</text>
<text x="183.5" y="162.9">9</text>
<text x="206.7" y="162.9">10</text>
<text x="43.6" y="172.5">1</text>
<text x="84.7" y="172.5">1</text>
<text x="193.1" y="172.4" transform="rotate(-90 193.1 172.4)">14</text>
<text x="195.8" y="172.4" transform="rotate(-90 195.8 172.4)">16</text>
<text x="198.6" y="172.4" transform="rotate(-90 198.6 172.4)">18</text>
<text x="43.6" y="180.7">1</text>
<text x="84.7" y="180.7">1</text>
<text x="144.9" y="180.5">VCC_3V3A</text>
<text x="43.6" y="189">1</text>
<text x="84.7" y="189">1</text>
<text x="169.2" y="192.3">VCC_5V</text>
<text x="213.5" y="192.3">VBUS_IN</text>
<text x="226.3" y="198.6">Title</text>
<text x="226.3" y="202.7">Size</text>
<text x="231.8" y="202.7">Document Number</text>
<text x="271.6" y="202.7">Rev</text>
<text x="226.3" y="206.9">Date:</text>
<text x="227.7" y="204.1">C</text>
<text x="231.8" y="204.1">&lt;Doc&gt;</text>
<text x="233.4" y="206.9">Sunday, October 11, 2020</text>
<text x="253.7" y="206.9">Sheet</text>
<text x="260.6" y="206.9">2</text>
<text x="264.7" y="206.9">of</text>
<text x="268.8" y="206.9">4</text>
<text x="272.9" y="204.1">&lt;RevCode&gt;</text>
</g>
<g font-size="1.2" fill="#004080">
<text x="58.2" y="22.5">VIN</text>
<text x="65.8" y="22.5">SW</text>
<text x="192.7" y="21.2">VIN</text>
<text x="193.3" y="18.4">VOUT</text>
<text x="194.4" y="23.9">VSS</text>
<text x="58.2" y="25.3">GND</text>
<text x="58.2" y="28">EN</text>
<text x="62.5" y="28">VOUT/FB</text>
<text x="202.9" y="47.2">VOUT</text>
<text x="202.3" y="50">VIN</text>
<text x="204" y="52.7">VSS</text>
<text x="49.3" y="65">VOUT</text>
<text x="48.7" y="67.8">VIN</text>
<text x="50.4" y="70.5">VSS</text>
<text x="191.2" y="95.9" transform="rotate(-90 191.2 95.9)">D1-</text>
<text x="195.3" y="95.9" transform="rotate(-90 195.3 95.9)">D2-</text>
<text x="187.2" y="98">OE</text>
<text x="187.2" y="100.7">VCC</text>
<text x="195.4" y="100.7">GND</text>
<text x="196.9" y="98">D-</text>
<text x="187.2" y="103.5">S</text>
<text x="191.2" y="106.3" transform="rotate(-90 191.2 106.3)">D1+</text>
<text x="195.3" y="106.3" transform="rotate(-90 195.3 106.3)">D2+</text>
<text x="196.6" y="103.5">D+</text>
<text x="67.9" y="124">4</text>
<text x="70.5" y="123.4" transform="rotate(-90 70.5 123.4)">6</text>
<text x="67.9" y="129.5">2</text>
<text x="67.9" y="126.7">3</text>
<text x="67.9" y="132.2">1</text>
<text x="70.5" y="132.3" transform="rotate(-90 70.5 132.3)">5</text>
<text x="194" y="154.3" transform="rotate(-90 194 154.3)">13</text>
<text x="196.7" y="154.3" transform="rotate(-90 196.7 154.3)">15</text>
<text x="199.5" y="154.3" transform="rotate(-90 199.5 154.3)">17</text>
<text x="185.8" y="156.9">GND_A1B12</text>
<text x="185.8" y="158.3">VBUS_A4B9</text>
<text x="185.8" y="159.7">CC1_A5</text>
<text x="185.8" y="161">DP1_A6</text>
<text x="199.7" y="159.7">SBU2_B8</text>
<text x="200.4" y="161">DN2_B7</text>
<text x="45.9" y="165.2">1</text>
<text x="87.1" y="165.2">1</text>
<text x="185.8" y="162.4">DN1_A7</text>
<text x="185.8" y="163.8">SBU1_A8</text>
<text x="185.8" y="165.2">VBUS3_B4A9</text>
<text x="185.8" y="166.5">GND3_B1A12</text>
<text x="200.4" y="163.8">CC2_B5</text>
<text x="200.5" y="162.4">DP2_B6</text>
<text x="45.9" y="173.4">1</text>
<text x="87.1" y="173.4">1</text>
<text x="194" y="169.4" transform="rotate(-90 194 169.4)">14</text>
<text x="196.7" y="169.4" transform="rotate(-90 196.7 169.4)">16</text>
<text x="199.5" y="169.4" transform="rotate(-90 199.5 169.4)">18</text>
<text x="45.9" y="181.6">1</text>
<text x="87.1" y="181.6">1</text>
<text x="45.9" y="189.9">1</text>
<text x="87.1" y="189.9">1</text>
</g>
<g font-size="1.2" fill="#f00">
<text x="152.7" y="88.3">USB3315_D-</text>
<text x="162.1" y="87.3">USB3315_D-</text>
<text x="229" y="88.1">MCU_UD-</text>
<text x="221.1" y="96.9">TYPEC_D-</text>
<text x="154" y="103.5">USB_CTRL</text>
<text x="221.1" y="102.4">TYPEC_D+</text>
<text x="152.7" y="113">USB3315_D+</text>
<text x="162.1" y="112">USB3315_D+</text>
<text x="229" y="112.8">MCU_UD+</text>
<text x="37.4" y="124">USART3_RX</text>
<text x="37.4" y="126.7">USART3_TX</text>
<text x="156.8" y="159.7">USB3315_ID</text>
<text x="167.6" y="157.3">VBUS_IN</text>
<text x="167.6" y="158.6">USB3315_ID</text>
<text x="167.6" y="160">TYPEC_D+</text>
<text x="167.6" y="161.4">TYPEC_D-</text>
<text x="212.8" y="161.4">TYPEC_D+</text>
<text x="212.8" y="160">TYPEC_D-</text>
<text x="166.2" y="164.1">VBUS_IN</text>
<text x="212.8" y="162.7">USB3315_ID</text>
<text x="134.7" y="192.3">USB_CTRL</text>
<text x="153.6" y="192.3">USB_SWITCH</text>
</g>
<text font-size="1.2" fill="#008000" x="149.5" y="189">R0402</text>
<text font-size="1.2" fill="#f0f" x="231.8" y="200">OPENVIO V1.6</text>
<g font-size="1">
<text x="28.8" y="1">5</text>
<text x="83.7" y="1">4</text>
<text x="138.5" y="1">3</text>
<text x="193.4" y="1">2</text>
<text x="248.2" y="1">1</text>
<text x=".3" y="27.9">D</text>
<text x="276" y="27.9">D</text>
<text x=".3" y="79.4">C</text>
<text x="276" y="79.4">C</text>
<text x=".3" y="130.8">B</text>
<text x="276" y="130.8">B</text>
<text x=".3" y="182.2">A</text>
<text x="276" y="182.2">A</text>
<text x="28.8" y="208.1">5</text>
<text x="83.7" y="208.1">4</text>
<text x="138.5" y="208.1">3</text>
<text x="193.4" y="208.1">2</text>
<text x="248.2" y="208.1">1</text>
</g>
</svg>
